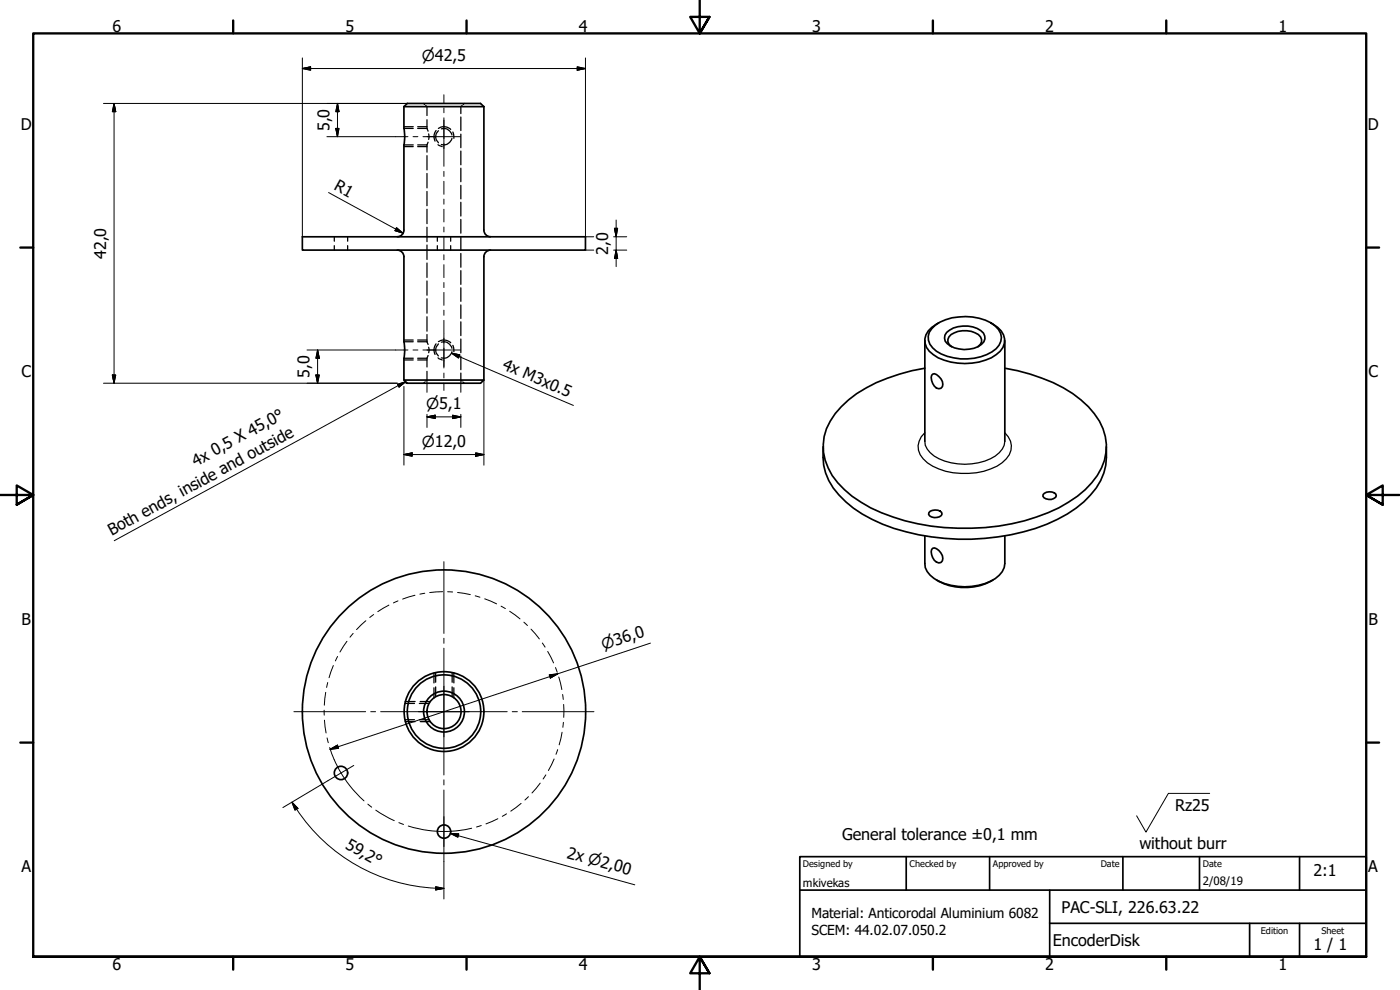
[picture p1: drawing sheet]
<svg xmlns="http://www.w3.org/2000/svg" width="420mm" height="297mm" viewBox="0 0 420 297" stroke-linecap="round" stroke-linejoin="round" font-family="sans-serif">
<!-- layer: Hidden (ISO) -->
<g fill="none" stroke="#000" stroke-width=".38">
<path d="M121.2 38.5h2.8M121.2 38h2.8M125.3 38.5h2.8M125.3 38h2.8M127.1 31l.3 .4M127.8 31.7l.3 .3v2.7M128.1 38.5l.4 .9M128.1 35.9v2.6M130.9 39.2h-.1a3 3 0 0 0-.2 3.1M131.6 39.2a2.4 2.4 0 0 0 0 3.6M131.6 38.5a2.89 2.89 0 0 1 3.7 .3M132.5 38.7l.3-.1a2.41 2.41 0 0 1 2.8 1.9"/>
<path d="M135.9 39.6l.3 1.9M138.3 35.1v4.1M138.7 31.7l-.4 .3v2.1M139.3 31l-.3 .4M121.2 43.5h2.8M121.2 44h2.8M125.3 43.5h2.8M125.3 44h2.8M128.1 43.5v2.1M128.1 46.7v4.3M128.1 52.1v4.3M128.1 57.5v4.2"/>
<path d="M128.5 42.7l-.4 .8M128.7 40.2v1.6M131.4 43.4l1.3 .6M135.6 41.5a2.45 2.45 0 0 1-3.1 1.9M138.3 40.2v4.1M138.3 45.3v4.2M138.3 50.5v4M138.3 55.6v4.1M100.3 71v1.4M100.3 73.7v1.3M104.3 71v1.4M104.3 73.7v1.3"/>
<path d="M128.1 62.8v4.3M128.1 68.2v4.3M128.1 73.5v4.3M128.1 78.9v4.3M131.3 71v1.4M131.3 73.7v1.3M135.3 71v1.4M135.3 73.7v1.3M138.3 60.7v4.1M138.3 65.8v4.2M138.3 71v4M138.3 76.1v4.1"/>
<path d="M128.1 84.3v4.3M128.1 89.6v4.4M128.1 95v4.4M138.3 81.2v4.1M138.3 86.3v4.1M138.3 91.5v4.1M138.3 96.6v4.1M121.2 102.5h2.8M121.2 107.5h2.8M121.2 102h2.8M121.2 108h2.8M125.3 102.5h2.8"/>
<path d="M125.3 107.5h2.8M125.3 102h2.8M125.3 108h2.8M127.4 114.7l-.3 .3M128.1 102.5l.4 .9M128.1 111.4v2.6l-.3 .3M128.1 100.4v2.1M128.1 107.5v2.6M128.5 106.7l-.4 .8M128.7 104.2v1.6M130.9 103.2h-.1a3 3 0 0 0-.2 3.1M131.4 107.4l1.3 .6"/>
<path d="M131.6 103.2a2.4 2.4 0 0 0 0 3.6M131.6 102.5a3 3 0 0 1 3.7 .4M132.5 102.7l.3-.1a2.41 2.41 0 0 1 2.8 1.9M135.6 105.5a2.45 2.45 0 0 1-3.1 1.9M135.9 103.6l.3 1.9M138.3 111.9v2.1l.4 .3M138.3 101.7v4.1M138.3 106.9v4M139 114.7l.3 .3M121.5 211.1h2.9M121.5 215.9h2.9M121.6 210.5h3"/>
<path d="M121.6 216.5h3M125.9 211.1h2.9M125.9 215.9h2.9M126.1 210.5h3M126.1 216.5h3M130.2 201.9v3M130.2 206.4v3M130.7 201.8v2.9M130.7 206.1v2.9M135.7 201.8v2.9M135.7 206.1v2.9M136.2 201.9v3"/>
<path d="M136.2 206.4v3"/>
</g>
<!-- layer: Visible (ISO) -->
<g fill="none" stroke="#000" stroke-width=".51">
<path d="M121.2 32v6.5a12.2 12.2 0 0 1 0 5v25.5a2 2 0 0 1-2 2M121.2 32l1-1h22l1 1M121.2 32h24M145.2 32v37a2 2 0 0 0 2 2M90.7 71h85v4h-85zM119.2 75a2 2 0 0 1 2 2M121.2 77v25.5a12.2 12.2 0 0 1 0 5v6.5M145.2 77v37M147.2 75a2 2 0 0 0-2 2M279.7 98.6a13.3 13.3 0 0 1 10.1-3.6 12.5 12.5 0 0 1 9.9 3.9 4.5 4.5 0 0 1-2 6.7 16.8 16.8 0 0 1-16.6-.2 4.4 4.4 0 0 1-1.4-6.8zM281.7 96.8a6.1 6.1 0 0 0-4.1 6.2 7.4 7.4 0 0 0 5.7 5.1 18.3 18.3 0 0 0 15.7-1.7 4.8 4.8 0 0 0 .4-8.2l-2.1-1.4M284.1 99.7a8.6 8.6 0 0 1 11 .2 2.37 2.37 0 0 1-.5 3.4 8.7 8.7 0 0 1-10.3-.2 2.31 2.31 0 0 1-.2-3.4z"/>
<path d="M121.2 114h24l-1 1h-22zM277.6 110.5a50.8 50.8 0 0 0-23 9.5 18.8 18.8 0 0 0-7.5 13.3 17.7 17.7 0 0 0 6.3 13.6 41.9 41.9 0 0 0 18.2 9.4 68.4 68.4 0 0 0 46.2-3.9 27.4 27.4 0 0 0 12.8-12 15 15 0 0 0-2.2-16.3 33.7 33.7 0 0 0-15.7-10.6l-7.3-2.3-3.8-.7M277.6 102.2v30.2M279.9 112.3a2.35 2.35 0 0 1 2.5 1.4 2.04 2.04 0 0 1 0 2.8 1.93 1.93 0 0 1-2.5-1.5 2.29 2.29 0 0 1 0-2.7zM285.6 104.1a2.25 2.25 0 0 1-1.1-2.4 2.25 2.25 0 0 1 1.9-1.8 7.2 7.2 0 0 1 7.9 1.2 2.03 2.03 0 0 1-.9 3M301.6 102.2v30.2M247 134a18.2 18.2 0 0 0 6.8 16.5 45 45 0 0 0 21.9 10 70.2 70.2 0 0 0 38.5-3.2 31.2 31.2 0 0 0 16.1-13.1 18.2 18.2 0 0 0 1.7-10.2M279.1 153.4a3.1 3.1 0 0 1 3.5 .3l.1 .5a2.47 2.47 0 0 1-4 .2l.1-.6zM313.4 148a2.89 2.89 0 0 1 3.5 .3l.1 .5a2.39 2.39 0 0 1-4 .1l.1-.5zM277.6 160.8v8.3a6 6 0 0 0 4.2 5.3 18.5 18.5 0 0 0 16.9-.8 5.8 5.8 0 0 0 2.9-4.5v-8.3M279.9 164.5a2.67 2.67 0 0 1 2.9 2.2v1.6l-.4 .5a2.07 2.07 0 0 1-2.5-1.5 2.29 2.29 0 0 1 0-2.8zM281.1 174a17.1 17.1 0 0 0 16.9 0"/>
<circle cx="133.3" cy="213.5" r="12"/>
<circle cx="133.3" cy="213.5" r="11"/>
<circle cx="133.3" cy="213.5" r="6.1"/>
<circle cx="133.3" cy="213.5" r="5.1"/>
<circle cx="133.3" cy="213.5" r="42.5"/>
<circle cx="102.3" cy="231.9" r="2"/>
<circle cx="133.3" cy="249.5" r="2"/>
</g>
<!-- layer: Visible Narrow (ISO) -->
<path d="M277.6 132.4a6 6 0 0 0 4.2 5.3 18.5 18.5 0 0 0 16.9-.9 5.8 5.8 0 0 0 2.9-4.4M277.6 129.8a5.2 5.2 0 0 0-.5 7.9 17.3 17.3 0 0 0 13.6 4.3 16.5 16.5 0 0 0 11.3-4.3 5.3 5.3 0 0 0-.4-7.9" fill="none" stroke="#000" stroke-width=".38"/>
<!-- layer: Border (ISO) -->
<g fill="none" stroke="#000" stroke-width=".7">
<path d="M70 6.1v3.9M140 6.1v3.9M210 0v10l-2.9-4.9h5.8l-2.9 4.9 2.9-4.9M280 6.1v3.9M350 6.1v3.9M6.1 74.3h3.9M410 74.3h3.9M0 148.5h10l-5-2.8v5.7l5-2.9-5 2.9M420 148.5h-10l5-2.8v5.7l-5-2.9 5 2.9M6.1 222.8h3.9M410 222.8h3.9M10 287.1v-277.1h400v277.1h-400h400"/>
<path d="M70 287.1v3.8M140 287.1v3.8M212.9 292l-2.9-4.9 2.9 4.9h-5.8l2.9-4.9v9.9M280 287.1v3.8M350 287.1v3.8"/>
</g>
<!-- layer: Title (ISO) -->
<path d="M240 257h170v30.1h-170zM272 257v10.1M297 257v10.1M337 257v10.1M360 257v10.1M390 257v10.1M240 267.1h170M315 277h95M315 267.1v20M375 277v10.1M390 277v10.1" fill="none" stroke="#000" stroke-width=".51"/>
<!-- layer: Dimension (ISO) -->
<g fill="none" stroke="#000" stroke-width=".3">
<path d="M90.7 17.4v53.6M175.7 17.4v53.6h2.5M31.1 31h91.1M34.2 31l.5 2.5h-1zM34.2 31v84M90.7 20.6l2.5-.5v1zM90.7 20.6h85M100.8 38.5h.9l-.4 2.5zM101.3 31l.4 2.5h-.9zM101.3 31v10M173.2 20.1l2.5 .5-2.5 .5zM98.1 41h20.6"/>
<path d="M98.6 57.8l22.4 12.2M119 68.3l2 1.7-2.4-.8zM175.7 75h2.5M184.1 71h4M184.1 75h4M184.4 68.5h1l-.5 2.5zM184.9 75l.5 2.5h-1zM184.9 66v14M31.1 115h88.2M33.7 112.5h1l-.5 2.5zM92.1 105h26.6M94.8 112.5h1l-.5 2.5z"/>
<path d="M95.3 105l.5 2.5h-1zM95.3 105v10M121.2 115.9v23.7M121.9 115h.3M128.1 114v3.7M138.3 114v3.7M145.2 114v25.6M121.2 136.4l2.5-.5v1zM121.2 136.4h24M128.1 125.1l2.5-.5v1zM128.1 125.1h10.2M128.1 124.3v4"/>
<path d="M135.8 124.6l2.5 .5-2.5 .5zM138.3 124.3v4M142.7 135.9l2.5 .5-2.5 .5zM195.2 193l-96.1 31.8M164.8 202.5l2.6-.3-2.2 1.2zM98.4 234.2l-13.5 8.1M99.1 224.8l2.2-1.2 .3 .9zM87.6 240.7l1.8 1.9-.9 .5zM87.6 240.7a53.4 53.4 0 0 0 43.1 25.8M133.2 258.5v11.2M130.7 266.1l2.5 .5-2.5 .4zM130.7 266.6h2.5"/>
</g>
<g fill="#000" stroke="#000" stroke-width=".3">
<path d="M34.2 31l.5 2.5zM34.2 31l.5 2.5h-1zM90.7 20.6l2.5-.5zM90.7 20.6l2.5-.5v1zM100.8 38.5l.5 2.5zM100.8 38.5h.9l-.4 2.5zM101.3 31l.4 2.5zM101.3 31l.4 2.5h-.9zM173.2 21.1l2.5-.5zM173.2 20.1l2.5 .5-2.5 .5zM118.6 69.2l2.4 .8zM119 68.3l2 1.7-2.4-.8z"/>
<path d="M184.4 68.5l.5 2.5zM184.4 68.5h1l-.5 2.5zM184.9 75l.5 2.5zM184.9 75l.5 2.5h-1zM33.7 112.5l.5 2.5zM33.7 112.5h1l-.5 2.5zM94.8 112.5l.5 2.5zM94.8 112.5h1l-.5 2.5zM95.3 105l.5 2.5zM95.3 105l.5 2.5h-1zM121.2 136.4l2.5-.5zM121.2 136.4l2.5-.5v1z"/>
<path d="M128.1 125.1l2.5-.5zM128.1 125.1l2.5-.5v1zM135.8 125.6l2.5-.5zM135.8 124.6l2.5 .5-2.5 .5zM142.7 136.9l2.5-.5zM142.7 135.9l2.5 .5-2.5 .5zM165.2 203.4l2.2-1.2zM164.8 202.5l2.6-.3-2.2 1.2zM99.1 224.8l2.2-1.2zM99.1 224.8l2.2-1.2 .3 .9zM87.6 240.7l1.8 1.9zM87.6 240.7l1.8 1.9-.9 .5z"/>
<path d="M130.7 267l2.5-.4zM130.7 266.1l2.5 .5-2.5 .4z"/>
</g>
<!-- layer: Center Mark (ISO) -->
<g fill="none" stroke="#000" stroke-width=".3">
<path d="M133.2 36.1v9.9M128.3 41h9.9M128.3 105h9.9M133.2 100.1v9.9M133.2 168.5v21.5M133.2 191.5v1.5M133.2 194.5v38M88.2 213.5h21.5M111.3 213.5h1.4M114.2 213.5h38M125.6 213.5h15.2M133.2 205.9v15.2"/>
<path d="M153.7 213.5h1.6M156.7 213.5h21.5M106.2 229.7l-7.8 4.5M133.2 234v1.5M133.2 237v21.5M133.2 245v9"/>
</g>
<!-- layer: Centerline (ISO) -->
<g fill="none" stroke="#000" stroke-width=".3">
<path d="M133.2 28.4v2.4M133.2 32.4v1.4M133.2 35.4v6.2M118.7 41h3.7M124 41h1.4M126.9 41h3.7M133.2 43.1v1.5M133.2 46.1v3.8M133.2 51.4v1.5M133.2 54.4v3.9M133.2 59.7v1.6M133.2 62.8v3.8"/>
<path d="M133.2 68.1v1.5M133.2 71.1v3.8M133.2 76.4v1.6M133.2 79.4v3.9M133.2 84.8v1.5M133.2 87.7v3.9M133.2 93.1v1.5M133.2 96.1v3.8M118.7 105h3.7M124 105h1.4M126.9 105h3.7M133.2 101.5v1.4"/>
<path d="M133.2 104.4v6M133.2 111.9v1.5M133.2 114.9v2.2M124.5 178.6l-3.7 1.1M127.5 178l-1.5 .3M132.8 177.5l-3.8 .3M134.3 177.5l1.5 .1M137.3 177.8l3.9 .6M142.6 178.8l1.4 .4M145.5 179.7l3.5 1.5M100 199.7l-1.3 3.6M101.3 197l-.7 1.3"/>
<path d="M104.1 192.4l-2.1 3.2M106 190l-1 1.2M109.8 186.2l-2.8 2.7M112.1 184.4l-1.2 .9M116.7 181.6l-3.3 1.9M119.4 180.3l-1.3 .6M150.4 181.9l1.3 .7M152.9 183.4l3.2 2.3M157.2 186.7l1.1 1M159.4 188.8l2.5 2.9M162.8 192.9l.8 1.3M164.4 195.5l1.7 3.4"/>
<path d="M97.3 213.1v1.5M97.4 216.1l.5 3.8M97.7 207.7l-.4 3.9M98.4 204.8l-.4 1.4M166.7 200.3l.5 1.4M167.7 203.1l.9 3.8M168.7 219.7l-.9 3.8M168.9 208.4l.1 1.5M169.1 216.7l-.2 1.5M169.2 211.4v3.8M98.2 221.4l.3 1.4M98.9 224.3a36 36 0 0 0 10.3 16"/>
<path d="M158.6 239l-1.1 1.1M162.1 235l-2.5 2.9M163.8 232.5l-.8 1.2M166.3 227.7l-1.7 3.5M167.4 224.9l-.5 1.4M110.4 241.3l1.2 .9M112.8 243.1l5.5 3.1M119.7 246.8l1.4 .6M122.5 247.8a36 36 0 0 0 19.1 .7M144.4 247.7l-1.4 .4M149.4 245.6l-3.5 1.6M152 244.2l-1.3 .7"/>
<path d="M156.4 241l-3.1 2.4"/>
</g>
<!-- layer: Symbol (ISO) -->
<path d="M119.3 115.3l2.4-.8-1.9 1.6zM121.7 114.5l-87.4 47.7M135.5 106l2.5 .5-.4 .9zM135.5 106l36.6 15.7M363 238h-12.4l-6.7 11.7-2.8-4.9M135.1 250l2.6 .2-.3 1zM135.1 250l55.4 15.5" fill="none" stroke="#000" stroke-width=".3"/>
<path d="M119.8 116.1l1.9-1.6zM119.3 115.3l2.4-.8-1.9 1.6zM135.5 106l2.5 .5zM135.5 106l2.5 .5-.4 .9zM135.1 250l2.6 .2zM135.1 250l2.6 .2-.3 1z" fill="#000" stroke="#000" stroke-width=".3"/>
<g font-size="4.8">
<text x="33.7" y="9.6">6</text>
<text x="103.7" y="9.6">5</text>
<text x="173.7" y="9.6">4</text>
<text x="243.7" y="9.6">3</text>
<text x="313.7" y="9.6">2</text>
<text x="383.7" y="9.6">1</text>
<text x="6.2" y="38.9">D</text>
<text x="98.9" y="39.4" transform="rotate(-90 98.9 39.4)">5,0</text>
<text x="410.5" y="38.9">D</text>
<text x="100" y="56.8" transform="rotate(29 100 56.8)">R1</text>
<text x="31.8" y="77.7" transform="rotate(-90 31.8 77.7)">42,0</text>
<text x="182.5" y="76.4" transform="rotate(-90 182.5 76.4)">2,0</text>
<text x="6.4" y="113.1">C</text>
<text x="92.9" y="113.4" transform="rotate(-90 92.9 113.4)">5,0</text>
<text x="150.5" y="110.7" transform="rotate(23 150.5 110.7)">4x M3x0.5</text>
<text x="410.7" y="113.1">C</text>
<text x="58.7" y="140.1" transform="rotate(-29 58.7 140.1)">4x 0,5 X 45,0°</text>
<text x="33.5" y="160.8" transform="rotate(-29 33.5 160.8)">Both ends, inside and outside</text>
<text x="6.4" y="187.4">B</text>
<text x="410.7" y="187.4">B</text>
<text x="352.7" y="243.2">Rz25</text>
<text x="252.7" y="252">General tolerance ±0,1 mm</text>
<text x="103.4" y="254.4" transform="rotate(30 103.4 254.4)">59,2°</text>
<text x="169.9" y="257.3" transform="rotate(16 169.9 257.3)">2x ⌀2,00</text>
<text x="341.9" y="254.8">without burr</text>
<text x="6.4" y="261.7">A</text>
<text x="394.2" y="262.9">2:1</text>
<text x="410.7" y="261.7">A</text>
<text x="318.6" y="273.9">PAC-SLI, 226.63.22</text>
<text x="316" y="283.8">EncoderDisk</text>
<text x="394.2" y="285">1 / 1</text>
<text x="33.7" y="290.9">6</text>
<text x="103.7" y="290.9">5</text>
<text x="173.7" y="290.9">4</text>
<text x="243.7" y="290.9">3</text>
<text x="313.7" y="290.9">2</text>
<text x="383.7" y="290.9">1</text>
</g>
<g font-size="4.6">
<text x="126.6" y="18.2">⌀42,5</text>
<text x="127.9" y="122.7">⌀5,1</text>
<text x="126.6" y="134">⌀12,0</text>
<text x="181.1" y="195.1" transform="rotate(-18 181.1 195.1)">⌀36,0</text>
</g>
<g font-size="4.1">
<text x="243.5" y="275.5">Material: Anticorodal Aluminium 6082</text>
<text x="243.5" y="280.5">SCEM: 44.02.07.050.2</text>
</g>
<g font-size="3.4">
<text x="241" y="266">mkivekas</text>
<text x="361" y="265.5">2/08/19</text>
</g>
<g font-size="2.7">
<text x="241" y="260.1">Designed by</text>
<text x="273" y="260.1">Checked by</text>
<text x="298" y="260.1">Approved by</text>
<text x="330.3" y="260">Date</text>
<text x="361" y="260">Date</text>
<text x="378.4" y="280.1">Edition</text>
<text x="396.6" y="280.1">Sheet</text>
</g>
</svg>
